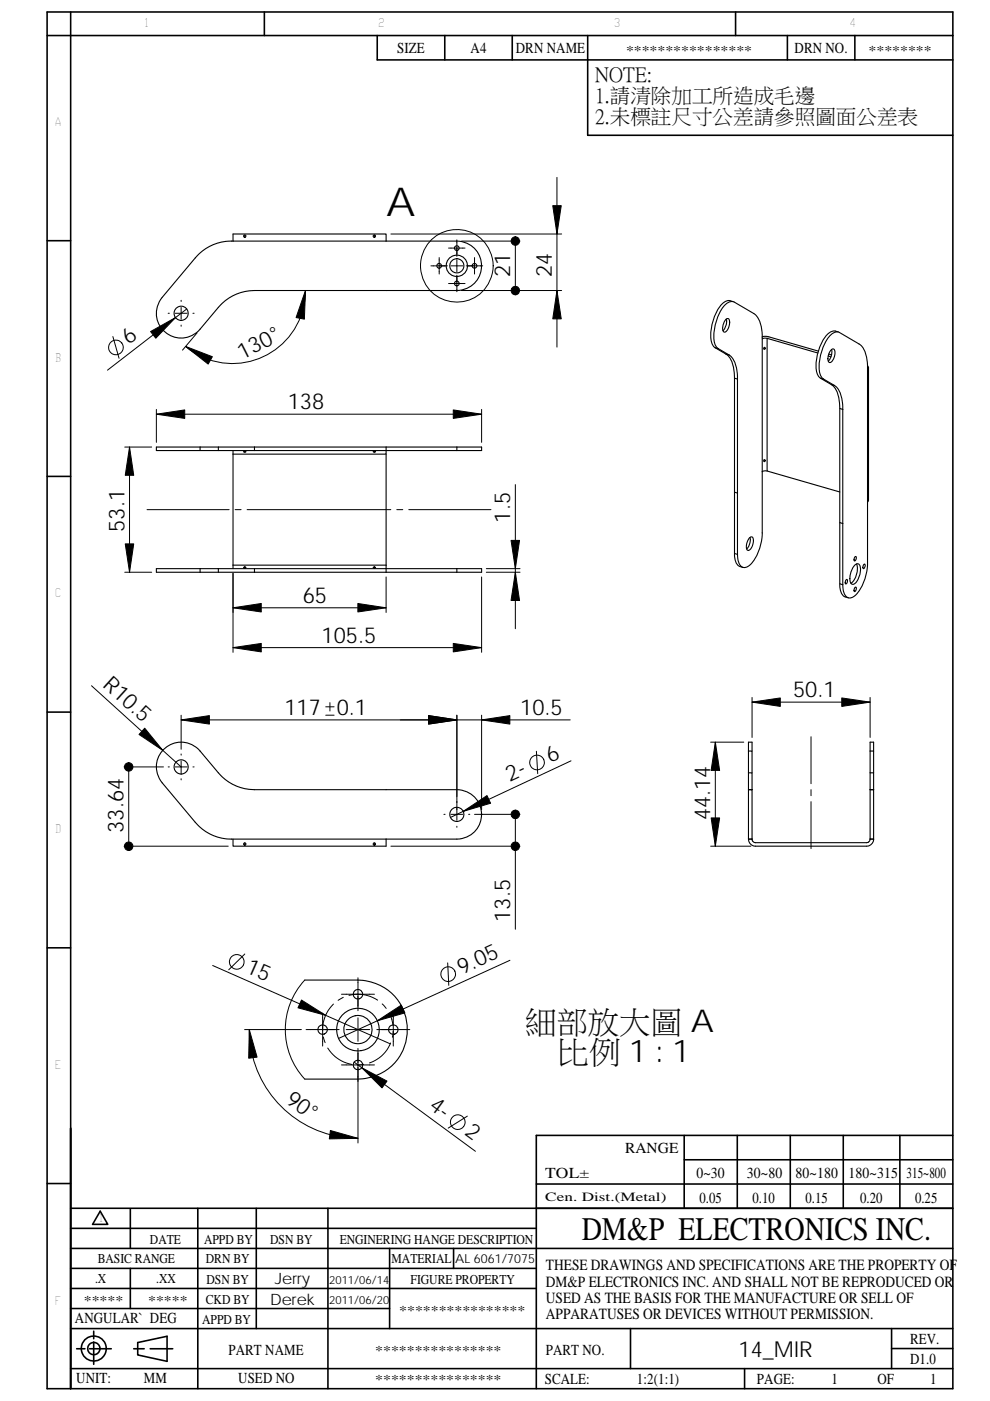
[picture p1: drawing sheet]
<svg xmlns="http://www.w3.org/2000/svg" width="210mm" height="297mm" viewBox="0 0 210 297" stroke-linecap="round" stroke-linejoin="round" font-family="sans-serif">
<g fill="none" stroke="#000" stroke-width=".34">
<path d="M10 2.5h192.1v291.9h-192.1zM15 2.5v291.9M56.1 2.5v5M80 7.5v5.2h122.1M94.3 7.5v5.2M108.6 7.5v5.2M124.7 7.5v21.2h77.4M156 2.5v5M167 7.5v5.2M181.3 7.5v5.2M202.1 7.5h-192.1M10 51h5"/>
<path d="M10 101h5M10 151h5M10 201h5M10 250.9h5M15 256.2h187.1M21.3 256.8l1.6 2.8h-3.3zM27.6 256.3v8.4M42 256.2v38.2M54.4 256.2v25.5M69.6 256.2v38.2M113.7 251h88.4M145.1 240.7v15.5"/>
<path d="M145.1 245.9h57M156.4 240.7v15.5M167.6 240.7v15.5M178.9 240.7v15.5M190.9 240.7v15.5M202.1 240.7h-88.4v53.7M15 264.7h187.1M15 273.2h98.7M15 268.9h98.7M15 260.4h98.7M15 277.4h67.6M27.6 268.9v8.5"/>
<path d="M82.6 264.7v17M96.2 264.7v4.2M15 290.2h187.1M16.3 286h1.7M19 286h4.6M19.9 284.5v4.8M19.9 282.2v1.6M28.4 286h2.2M29.2 284.6l6.2-1.3v5.3l-6.2-1.3zM31.9 286h4.7M133.7 281.7v8.5M157.9 290.2v4.2"/>
<path d="M189.1 281.7v8.5M189.1 285.9h13M202.1 281.7h-187.1"/>
<circle cx="19.9" cy="285.9" r="2.65"/>
<circle cx="19.9" cy="285.9" r="1.3"/>
</g>
<g fill="none" stroke="#000" stroke-width=".23">
<path d="M41.9 54.1a9.9 9.9 0 0 1 7.2-3h47.8a5.2 5.2 0 0 1 5.2 5.3 5.2 5.2 0 0 1-5.2 5.2h-42.9a10 10 0 0 0-7.7 3.6l-3.9 4.6a5.2 5.2 0 0 1-7.3 .6 5.2 5.2 0 0 1-.7-7.3zM49.4 51.1v-1.5h32.5v1.5M51.9 49.8v.5M79.2 49.9l.3-.1 .1 .2v.2l-.3 .1zM79.4 49.8v.5M151.7 73.7l2.3 1.4M151.7 73.7l.6 .2M152.3 73.9l2.3 1.4M152.3 73.9a2.69 2.69 0 0 1-.9-2.5 10.5 10.5 0 0 1 2.7-7l.7-.4 .7-.1 4.4 2.6a5.9 5.9 0 0 1 1.8 5.1v28.4M153.9 67.8l.4-.3a1.13 1.13 0 0 1 .3 1.6 1.27 1.27 0 0 1-1.1 1.3 2.22 2.22 0 0 1 .4-2.6zM154 75.1a5.9 5.9 0 0 1 1.8 5.1M154 75.1l.6 .2"/>
<path d="M154.1 67.6a2.7 2.7 0 0 1-.8 2.5M154.6 75.3a5.9 5.9 0 0 1 1.8 5.1M155.5 63.9a1.74 1.74 0 0 0-2.2 .4 9.8 9.8 0 0 0-2.2 8.7l.6 .7M161.7 71.4h1.4l10.5 3M162.7 71.7h-.6l-.4 .2M162.7 71.7l10.8 3.1M162.7 71.7v28.2l15.4 4.4M175.7 75.5l.6 .1M175.8 75.1l.6 .1M176.3 74.2a.46 .46 0 0 1 .6-.1 .46 .46 0 0 1 .2 .6 2.5 2.5 0 0 1-1 2.2 1.13 1.13 0 0 1-.4-1.6zM176.4 74.1v.6l-.1 .9-.6 1M177.8 70.4a1.79 1.79 0 0 0-2.2 .4 9.8 9.8 0 0 0-2.2 8.6l.6 .8 .7 .2"/>
<path d="M184 77.6l.2 .3-.2 .4M184.2 77.9v28.2l-.2 .3M42.4 94.8v.7M42.4 94.8h-9.2v.7h9.2M42.4 95.5h3.9M42.4 94.8h3.9M46.3 94.8h7.7M46.3 94.8v.7M46.3 95.5h7.7M49.4 95.5v.8M49.4 96.3v23.5M51.7 95.7l.2-.1 .3 .2-.3 .1z"/>
<path d="M51.9 95.6v.3M54 94.8h42.9M54 94.8v.7M54 95.5h42.9M79.2 95.7l.2-.1 .3 .2-.3 .1zM79.4 95.6v.3M81.9 94.8v1.5h-32.5M81.9 96.3v23.5M96.9 94.8h5.3v.7h-5.3M96.9 94.8v.7M155.8 80.2l.6 .2M155.8 80.2v37.1"/>
<path d="M156.4 80.4v37.1M162.7 99.9l-.7-.1-.3 .2M174 80.2l2.3 1.3 .7 .2M174.7 80.4l2.3 1.3M174.7 80.4a2.78 2.78 0 0 1-1-2.6 10.4 10.4 0 0 1 2.7-7l.7-.4h.7l4.4 2.5a5.8 5.8 0 0 1 1.8 5.1v41.4a9.5 9.5 0 0 1-3 7.1 1.36 1.36 0 0 1-2.1-1.1l-.1-1.4M176.3 81.5a5.4 5.4 0 0 1 1.8 4.5v.6l.7 .2M177 81.7a5.8 5.8 0 0 1 1.8 5.1M178.1 86.6v24.2l.7 .2M178.8 86.8v37.2M49.4 119.8h32.5M49.4 119.8v.8M81.9 119.8v1.5"/>
<path d="M155.8 117.3a2.42 2.42 0 0 0 1.8 3M155.8 117.3l.6 .2M155.8 104.4l.6 .1M158.9 114.1a.45 .45 0 0 1 .6-.3 .45 .45 0 0 1 .3 .6 2.36 2.36 0 0 1-1.1 2.3 1.56 1.56 0 0 1-.1-2.1zM159.1 113.9a2.86 2.86 0 0 1-.7 2.5M161.7 100v13a9.5 9.5 0 0 1-3.1 7.1 1.35 1.35 0 0 1-2-1.2l-.2-1.4M178.1 110.8v13l.7 .2M181.3 119.8a.64 .64 0 0 1 .8-.2 .64 .64 0 0 1 .4 .7 4 4 0 0 1-1.4 3.6 1.07 1.07 0 0 1-.8-1.5 4.4 4.4 0 0 1 1-2.6zM181.4 118a.51 .51 0 0 1 .2 .5 .51 .51 0 0 1-.4 .4v-.5zM181.7 119.6a3.8 3.8 0 0 1-1.2 4.1M183.3 119.6h.1a.56 .56 0 0 1-.3 .9l-.1-.4zM42.4 120.6v.7"/>
<path d="M42.4 120.6h-9.2v.7h9.2M42.4 121.3h3.9M42.4 120.6h3.9M46.3 120.6h7.7M46.3 120.6v.7M46.3 121.3h7.7M51.7 120.3l.3-.1 .2 .2h-.4zM51.9 120.2v.3M54 120.6h42.9M54 120.6v.7M54 121.3h42.9M79.2 120.3l.2-.1 .3 .2-.3 .1z"/>
<path d="M79.4 120.2v.3M96.9 120.6h5.3v.7h-5.3M96.9 120.6v.7M178.1 123.8a2.4 2.4 0 0 0 1.8 2.9M179.5 122.9a.5 .5 0 0 1 .2 .5 .5 .5 0 0 1-.4 .4v-.4zM181.3 124.6l.2-.1a.62 .62 0 0 1-.2 .9 .56 .56 0 0 1 0-.8zM35.1 158.6a5.2 5.2 0 0 1 7.3 .6l3.9 4.7a10 10 0 0 0 7.7 3.5h42.9a5.2 5.2 0 0 1 5.2 5.3 5.2 5.2 0 0 1-5.2 5.2h-47.5a10 10 0 0 1-8-3.6l-7-8.3a5.2 5.2 0 0 1 .7-7.4zM158.7 159.2h.8v4.7M158.7 159.2v-1.8h.8v1.8M158.7 159.2v4.7M184.6 159.2h.7M184.6 159.2v-1.8h.7v1.8"/>
<path d="M184.6 159.2v4.7M185.3 159.2v4.7M51.7 178.8l.2-.1a.24 .24 0 0 1 .3 .2 .24 .24 0 0 1-.3 .3l-.2-.2zM51.9 178.7v.5M79.2 178.8l.3-.1 .1 .4-.3 .1zM79.4 178.7v.5M81.9 177.9v1.5h-32.5v-1.5M158.7 167.4h.8M158.7 177.9h.8M158.7 167.4h.8v10.5a.74 .74 0 0 0 .8 .8h23.5l.6-.4 .2-.4M158.7 167.4v10.5M158.7 163.9h.8v3.5"/>
<path d="M158.7 163.9v3.5M159.6 178.3h.1M184.2 178.5h.1M184.6 167.4h.7M184.6 177.9h.7M184.6 163.9h.7M184.6 167.4v10.5M184.6 163.9v3.5M185.3 163.9v14a1.5 1.5 0 0 1-1.5 1.5h-23.5l-.7-.1a1.52 1.52 0 0 1-.9-1.4M64.6 207.8h11.3a10.5 10.5 0 0 1 10.5 10.5 10.5 10.5 0 0 1-10.5 10.5h-11.3"/>
<circle cx="51.9" cy="50.1" r=".24"/>
<circle cx="93.1" cy="56.4" r=".5"/>
<circle cx="96.9" cy="56.4" r="1.5"/>
<circle cx="96.9" cy="56.4" r="2.26"/>
<circle cx="96.9" cy="52.6" r=".5"/>
<circle cx="100.6" cy="56.4" r=".5"/>
<circle cx="38.4" cy="66.4" r="1.5"/>
<circle cx="96.9" cy="60.1" r=".5"/>
<circle cx="162.1" cy="73.9" r=".2"/>
<circle cx="162.1" cy="97.7" r=".21"/>
<circle cx="38.4" cy="162.6" r="1.5"/>
<circle cx="96.9" cy="172.7" r="1.5"/>
<circle cx="68.4" cy="218.3" r="1"/>
<circle cx="75.9" cy="218.3" r="3"/>
<circle cx="75.9" cy="218.3" r="4.5"/>
<circle cx="75.9" cy="210.8" r="1"/>
<circle cx="83.4" cy="218.3" r="1"/>
<circle cx="75.9" cy="225.8" r="1"/>
</g>
<g fill="none" stroke="#000" stroke-width=".21">
<path d="M118.1 37.6v36M82.9 49.6h36.2M91.4 56.4h3.5M93.2 54.6v3.5M95.1 52.6h3.5M95.7 56.4h2.4M96.9 58.4v3.4M96.9 50.9v3.5M96.9 55.1v2.5M97.9 51.1h12.4M98.9 56.4h3.5M100.6 54.6v3.5"/>
<path d="M109.3 51.1v10.5M23.9 71.4l1.4 4.6M35.7 66.4h.2M37.2 66.4h2.5M38.4 63.7v.2M38.4 65.2v2.5M38.4 68.9v.3M39.6 65.5l-16.8 13M40.9 66.4h.3M41.8 70.6l-3.1 3.6M64.8 61.6a15.5 15.5 0 0 1-8.9 14 15.5 15.5 0 0 1-16.5-2.2M95.1 60.1h3.5"/>
<path d="M97.9 61.6h21.2M26.5 94.8h5.7M27.5 94.8v26.5M33.2 86.8v7M33.2 87.8h69M102.2 86.8v7M31.2 108.1h17.4M49.9 108.1h1.2M52.4 108.1h30.5M84.2 108.1h1.2M86.7 108.1h17.4M109.3 102.7v30.6"/>
<path d="M26.5 121.3h5.7M49.4 128.9h32.5M49.4 137.3h52.8M49.4 121.6v16.7M81.9 122.3v7.6M102.2 122.3v16M103.1 121.3h7.2M103.1 120.6h7.2M19.4 145.4l19 17.2M38.4 159.9v.2M38.4 151.6v7.3M38.4 152.6h58.5"/>
<path d="M69.1 151.6h1.8M69.1 149.9h1.8M70 149v1.7M84.9 152.6h36M96.9 151.6v22.3M102.2 151.6v20.1M113.8 159.3l.2 4.7M150.7 157.4h7.1M151.7 157.4v22M159.5 147.9v8.5M159.5 148.9h25.1M172 156.2v10"/>
<path d="M184.6 147.9v8.5M26.3 162.6h8.4M26.3 179.4h22.1M27.3 162.6v16.8M35.7 162.6h.2M37.2 162.6h2.5M38.4 165.1v.3M38.4 161.4v2.5M40.9 162.6h.3M82.9 179.4h27.4M94.1 172.7h.3M95.7 172.7h2.4"/>
<path d="M96.9 175.2v.2M99.4 172.7h.3M100.6 172.7h9.7M102.1 172.6l.1 .1M102.2 172.6v.1M102.2 172.6l-.1 .1M109.3 172.7v24.3M121.1 161.3l-25.6 12M150.7 179.4h8.6M172 167.4v1.3M172 170v9.9M45.1 204.7l37.7 16.6"/>
<path d="M51.9 218.3h12M51.9 202.3l-3.4 3.3M52.9 218.3a23.1 23.1 0 0 0 23 23M64.6 207.8a15.4 15.4 0 0 0 0 21M64.9 218.3h7M68.4 214.8v7M68.6 219.9l.4 1.2M70.7 212.9a7.7 7.7 0 0 0-2.3 5.7M72.4 210.8h7M72.8 211.5l-1.1 .6M73.4 218.3h5M74 211a7.6 7.6 0 0 1 6.1 1"/>
<path d="M75.9 207.3v7M75.9 215.8v5M79.9 218.3h7M81.1 212.9l.8 .9M82.6 214.9l.5 1.2 .3 1.3M83.4 218.7l-.2 1.2M83.4 214.8v7M95 204.2l.2 4.7M108.2 203.6l-36.4 16.6M69.5 222.2a7.6 7.6 0 0 0 5.1 3.5M72.4 225.8h7M75.1 225.2l25.7 18.9"/>
<path d="M75.9 222.3v20M77.1 225.7l-1.2 .1M82.8 221.1a7.2 7.2 0 0 1-4.4 4.3M99.1 236.6l-4 2.6"/>
<circle cx="96.9" cy="56.4" r="7.7"/>
<circle cx="24.6" cy="73.7" r="1.56"/>
<circle cx="113.9" cy="161.7" r="1.56"/>
<circle cx="50.2" cy="203.9" r="1.55"/>
<circle cx="95.1" cy="206.5" r="1.56"/>
<circle cx="97.1" cy="237.9" r="1.55"/>
</g>
<g fill="#000" stroke="#000" stroke-width=".21">
<path d="M108.8 50.4l.5-.2v.9v-.9a.9 .9 0 0 1 .9 1.2 .9 .9 0 0 1-1.4 .4 .9 .9 0 0 1 0-1.4z" fill-rule="evenodd"/>
<path d="M117.2 43.6h1.8l-.9 6z" fill-rule="evenodd"/>
<path d="M31.9 70.3l5.3-3-4.2 4.4z" fill-rule="evenodd"/>
<path d="M39.4 73.4l5.6 2.2-.8 1.6z" fill-rule="evenodd"/>
<path d="M64.8 61.6l-.2 6.1-1.8-.4z" fill-rule="evenodd"/>
<path d="M108.7 61a.9 .9 0 0 1 1.4 .3 .9 .9 0 0 1-.8 1.2v-.9v.9a.9 .9 0 0 1-.8-.6 .9 .9 0 0 1 .2-.9z" fill-rule="evenodd"/>
<path d="M118.1 61.6l.9 6h-1.8z" fill-rule="evenodd"/>
<path d="M27.5 94.8l.9 6h-1.8z" fill-rule="evenodd"/>
<path d="M33.2 87.8l6-.9v1.8z" fill-rule="evenodd"/>
<path d="M96.1 86.9l6.1 .9-6.1 .9z" fill-rule="evenodd"/>
<path d="M26.6 115.3h1.8l-.9 6z" fill-rule="evenodd"/>
<path d="M49.4 128.9l6-.9v1.8z" fill-rule="evenodd"/>
<path d="M49.4 137.3l6-.9v1.8z" fill-rule="evenodd"/>
<path d="M75.9 128l6 .9-6 .9z" fill-rule="evenodd"/>
<path d="M96.1 136.4l6.1 .9-6.1 .9z" fill-rule="evenodd"/>
<path d="M109.3 121.3l.9 6h-1.8z" fill-rule="evenodd"/>
<path d="M108.4 114.6h1.8l-.9 6z" fill-rule="evenodd"/>
<path d="M30.7 154.4l3.8 4.7-5-3.4z" fill-rule="evenodd"/>
<path d="M38.4 152.6l6-.9v1.8z" fill-rule="evenodd"/>
<path d="M90.9 151.7l6 .9-6 .9z" fill-rule="evenodd"/>
<path d="M90.9 151.7l6 .9-6 .9z" fill-rule="evenodd"/>
<path d="M102.2 152.6l5.9-.9v1.8z" fill-rule="evenodd"/>
<path d="M151.7 157.4l.9 5.9h-1.8z" fill-rule="evenodd"/>
<path d="M159.5 148.9l6-.9v1.8z" fill-rule="evenodd"/>
<path d="M178.5 148l6.1 .9-6.1 .9z" fill-rule="evenodd"/>
<path d="M26.8 161.9l.5-.2v.9v-.9a.89 .89 0 0 1 .8 1.2 .89 .89 0 0 1-1.3 .4 .89 .89 0 0 1 0-1.4z" fill-rule="evenodd"/>
<path d="M98.3 172l5-3.3 .8 1.6z" fill-rule="evenodd"/>
<path d="M108.8 171.9l.5-.1v.9v-.9a.9 .9 0 0 1 .9 1.1 .9 .9 0 0 1-1.4 .5 .9 .9 0 0 1 0-1.5z" fill-rule="evenodd"/>
<path d="M150.8 173.4h1.8l-.9 6z" fill-rule="evenodd"/>
<path d="M26.7 178.8a.9 .9 0 0 1 1.4 .3 .9 .9 0 0 1-.8 1.2v-.9v.9a.9 .9 0 0 1-.8-.5 .9 .9 0 0 1 .2-1z" fill-rule="evenodd"/>
<path d="M108.7 178.8a.9 .9 0 0 1 1.4 .3 .9 .9 0 0 1-.8 1.2v-.9v.9a.91 .91 0 0 1-.8-.5 .91 .91 0 0 1 .2-1z" fill-rule="evenodd"/>
<path d="M52.9 218.3l1.6 5.8-1.8 .3z" fill-rule="evenodd"/>
<path d="M63.9 212l5.2 3.3-5.9-1.6z" fill-rule="evenodd"/>
<path d="M80 216.4l5.1-3.3 .8 1.7z" fill-rule="evenodd"/>
<path d="M76.7 226.4l5.4 2.8-1.1 1.5z" fill-rule="evenodd"/>
<path d="M70.1 239.7l5.8 1.6-6 .2z" fill-rule="evenodd"/>
</g>
<text font-size="8.4" x="81.9" y="45.9">A</text>
<text font-size="7" x="123.4" y="262.9">DM&amp;P ELECTRONICS INC.</text>
<g font-size="6.7">
<text x="111.4" y="218.7">細部放大圖 A</text>
<text x="118.3" y="225.2">比例 1 : 1</text>
</g>
<g font-size="4.7">
<text x="108.2" y="58.7" transform="rotate(-90 108.2 58.7)">21</text>
<text x="117" y="58.7" transform="rotate(-90 117 58.7)">24</text>
<text x="27.3" y="73.2" transform="rotate(-38 27.3 73.2)">6</text>
<text x="51.3" y="76.2" transform="rotate(-27 51.3 76.2)">130°</text>
<text x="61" y="86.8">138</text>
<text x="26.4" y="112.8" transform="rotate(-90 26.4 112.8)">53.1</text>
<text x="108.2" y="110.8" transform="rotate(-90 108.2 110.8)">1.5</text>
<text x="64.2" y="127.8">65</text>
<text x="68.2" y="136.3">105.5</text>
<text x="21.6" y="145.4" transform="rotate(42 21.6 145.4)">R10.5</text>
<text x="168.2" y="147.8">50.1</text>
<text x="60.3" y="151.6">117</text>
<text x="71.4" y="151.6">0.1</text>
<text x="110.3" y="151.6">10.5</text>
<text x="116.7" y="161.8" transform="rotate(-25 116.7 161.8)">6</text>
<text x="108.2" y="165.7" transform="rotate(-25 108.2 165.7)">2-</text>
<text x="150.6" y="173.9" transform="rotate(-90 150.6 173.9)">44.14</text>
<text x="26.2" y="176.6" transform="rotate(-90 26.2 176.6)">33.64</text>
<text x="108.2" y="195.4" transform="rotate(-90 108.2 195.4)">13.5</text>
<text x="51.9" y="206.1" transform="rotate(24 51.9 206.1)">15</text>
<text x="97.9" y="206.7" transform="rotate(-24 97.9 206.7)">9.05</text>
<text x="60.3" y="233.6" transform="rotate(36 60.3 233.6)">90°</text>
<text x="90.8" y="234.8" transform="rotate(36 90.8 234.8)">4-</text>
<text x="98.4" y="240.4" transform="rotate(36 98.4 240.4)">2</text>
<text x="156.6" y="287.8">14_MIR</text>
</g>
<g font-size="4.4">
<text x="126.3" y="17.1">NOTE:</text>
<text x="126.3" y="21.6">1.請清除加工所造成毛邊</text>
<text x="126.3" y="26.1">2.未標註尺寸公差請參照圖面公差表</text>
</g>
<g font-size="3.3">
<text x="115.8" y="269.3">THESE DRAWINGS AND SPECIFICATIONS ARE THE PROPERTY OF</text>
<text x="58.3" y="272.3">Jerry</text>
<text x="115.8" y="272.8">DM&amp;P ELECTRONICS INC. AND SHALL NOT BE REPRODUCED OR</text>
<text x="57.3" y="276.6">Derek</text>
<text x="115.8" y="279.7">APPARATUSES OR DEVICES WITHOUT PERMISSION.</text>
<text x="115.8" y="276.2">USED AS THE BASIS FOR THE MANUFACTURE OR SELL OF</text>
</g>
<g font-size="3.2">
<text x="84.2" y="11.3">SIZE</text>
<text x="99.8" y="11.3">A4</text>
<text x="109.4" y="11.3">DRN NAME</text>
<text x="168.5" y="11.3">DRN NO.</text>
<text x="132.6" y="244.5">RANGE</text>
<text x="115.6" y="249.7">TOL±</text>
<text x="147.7" y="249.8">0~30</text>
<text x="158.4" y="249.8">30~80</text>
<text x="168.8" y="249.8">80~180 180~315</text>
<text x="192.3" y="249.8">315~800</text>
<text x="148.4" y="255">0.05</text>
<text x="159.6" y="255">0.10</text>
<text x="170.8" y="255">0.15</text>
<text x="182.5" y="255">0.20</text>
<text x="194.1" y="255">0.25</text>
<text x="15.9" y="280.6">ANGULAR` DEG</text>
<text x="48.5" y="287.3">PART NAME</text>
<text x="115.7" y="287.3">PART NO.</text>
<text x="193" y="284.9">REV.</text>
<text x="16.2" y="293.3">UNIT:</text>
<text x="30.5" y="293.3">MM</text>
<text x="50.5" y="293.3">USED NO</text>
<text x="115.5" y="293.5">SCALE:</text>
<text x="135.1" y="293.5">1:2(1:1)</text>
<text x="160.5" y="293.5">PAGE:</text>
<text x="176.4" y="293.5">1</text>
<text x="186.1" y="293.5">OF</text>
<text x="193" y="289.1">D1.0</text>
<text x="197.3" y="293.5">1</text>
</g>
<g font-size="2.9">
<text x="132.8" y="11.7">****************</text>
<text x="184.2" y="11.7">********</text>
<text x="31.8" y="263.7">DATE</text>
<text x="43.3" y="263.7">APPD BY</text>
<text x="57.3" y="263.7">DSN BY</text>
<text x="72.1" y="263.7">ENGINERING HANGE DESCRIPTION</text>
<text x="20.7" y="267.8">BASIC RANGE</text>
<text x="43.7" y="267.8">DRN BY</text>
<text x="83.1" y="267.8">MATERIAL</text>
<text x="20.2" y="272.1">.X</text>
<text x="33.1" y="272.1">.XX</text>
<text x="43.8" y="272.3">DSN BY</text>
<text x="87.1" y="272.2">FIGURE PROPERTY</text>
<text x="17.8" y="276.7">*****</text>
<text x="31.4" y="276.7">*****</text>
<text x="42.9" y="280.6">APPD BY</text>
<text x="43.7" y="276.5">CKD BY</text>
<text x="84.7" y="278.8">****************</text>
<text x="79.6" y="287.3">****************</text>
<text x="79.6" y="293.5">****************</text>
</g>
<text font-size="2.7" x="115.6" y="254.7">Cen. Dist.(Metal)</text>
<text font-size="2.6" x="96.6" y="267.8">AL 6061/7075</text>
<g font-size="2.5">
<text x="30.6" y="5.7">1</text>
<text x="80.2" y="5.7">2</text>
<text x="130.2" y="5.7">3</text>
<text x="180.2" y="5.7">4</text>
<text x="11.6" y="26.7">A</text>
<text x="11.6" y="76.7">B</text>
<text x="11.6" y="126.7">C</text>
<text x="11.6" y="176.7">D</text>
<text x="11.6" y="226.6">E</text>
<text x="21" y="259.2">1</text>
<text x="11.6" y="276.6">F</text>
</g>
<g font-size="2.4">
<text x="69.8" y="272.3">2011/06/14</text>
<text x="69.8" y="276.4">2011/06/20</text>
</g>
</svg>
